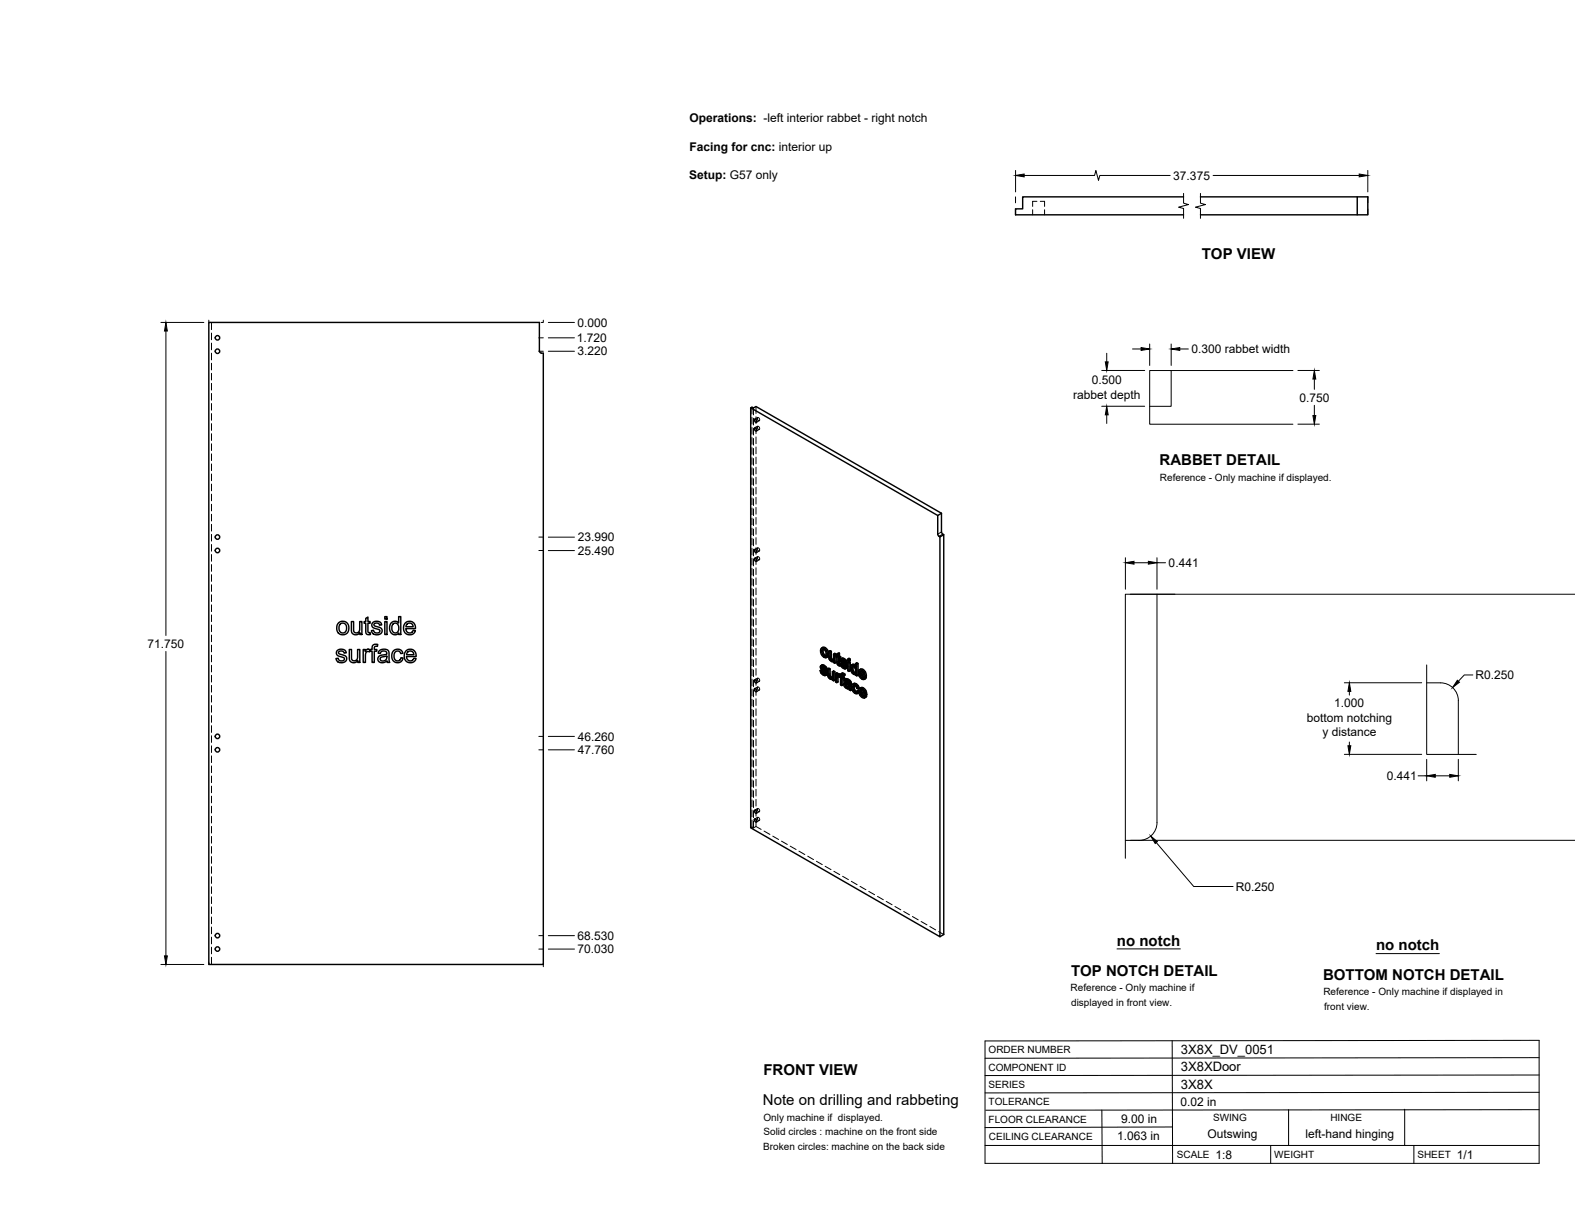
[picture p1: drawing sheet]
<svg xmlns="http://www.w3.org/2000/svg" width="559mm" height="432mm" viewBox="0 0 559 432" stroke-linecap="round" stroke-linejoin="round" font-family="sans-serif">
<!-- layer: Visible -->
<g fill="none" stroke="#000" stroke-width=".51">
<path d="M419.9 69.9h-57.1v4.2h-2.5v2.1h59.6M425.9 76.2h55.6M425.9 69.9h55.6M481.5 69.9h3.8v6.3h-3.8zM74.1 114.4h117.3v10.1l.5 .7 .9 .1v216.9h-118.7zM266.3 144.7l.5-.3 .5 .3 .9-.5 65.8 37.9M267.7 148.8l.6 .1 .2 .9-.6-.2zM267.7 151.9l.6 .1 .2 .9-.6-.2zM267.7 195l.6 .2 .2 .8-.6-.2zM267.7 198.1l.6 .2 .2 .8-.6-.2zM332.7 182.9l1.3-.8 .1 6.6 .2 .6 .5 .4-1.3 .8-.8-1zM332.7 182.9l-66.4-38.2v149l67.2 38.7v-141.9"/>
<path d="M334.8 189.7v141.9l-1.3 .8M129.8 219.4l.7-.5v1.6h.8v.6h-.8v2.9l.2 .4h.6l.1 .7a1.15 1.15 0 0 1-1.3-.1 1.15 1.15 0 0 1-.3-1.2v-2.7h-.6v-.6h.6zM136.5 218.8h.8v.9h-.8zM119.6 230.8l1-.4a1.69 1.69 0 0 1 2.3 1.2l-.8 .1a.96 .96 0 0 0-1-.8 .96 .96 0 0 0-.9 .9l.1 .2a3.3 3.3 0 0 1 2.7 1.3 1.91 1.91 0 0 1-1.4 1.8 1.91 1.91 0 0 1-2.2-.8l-.2-.6 .8-.1a1.1 1.1 0 0 0 1.1 .9 1.1 1.1 0 0 0 1.1-1l-.5-.3a2.46 2.46 0 0 1-2.3-1.2zM120.2 220.9a2.3 2.3 0 0 1 3 .4 2.3 2.3 0 0 1-.1 3.1 2.3 2.3 0 0 1-3 .2 2.95 2.95 0 0 1 .1-3.7zM120.6 221.5l.7-.4a1.78 1.78 0 0 1 1.7 1.6 1.78 1.78 0 0 1-1.2 1.9 1.82 1.82 0 0 1-1.5-1.2 1.82 1.82 0 0 1 .3-1.9zM123.9 230.4h.8v2.6a1.15 1.15 0 0 0 1.2 1.5 1.15 1.15 0 0 0 1-1.6v-2.5h.8v4.6h-.7v-.6a1.63 1.63 0 0 1-2 .7 1.63 1.63 0 0 1-1.1-1.8zM124.7 220.5h.8v2.6a1.15 1.15 0 0 0 1.1 1.5 1.15 1.15 0 0 0 1-1.6v-2.5h.8v4.6h-.7v-.6a1.64 1.64 0 0 1-2 .7 1.64 1.64 0 0 1-1-1.8zM128.9 230.4h.7v.7a1.1 1.1 0 0 1 1.7-.5l.7-.2v-.4a1.33 1.33 0 0 1 .6-1.3 1.33 1.33 0 0 1 1.4 0l-.1 .6a.71 .71 0 0 0-.8 0 .71 .71 0 0 0-.3 .7v.4h.9v.7h-.9v3.9h-.8v-3.9h-.7v-.4l-.2 .6a1.02 1.02 0 0 0-1.2 .1 1.02 1.02 0 0 0-.3 1.2v2.4h-.7zM132.2 220.9l.9-.4a1.73 1.73 0 0 1 2.3 1.2l-.7 .1a.96 .96 0 0 0-1-.8 .96 .96 0 0 0-.9 .9v.1a3.9 3.9 0 0 1 2.7 1.4 1.91 1.91 0 0 1-1.4 1.8 1.91 1.91 0 0 1-2.1-.8l-.2-.6 .7-.2a1.1 1.1 0 0 0 1.1 1 1.1 1.1 0 0 0 1.1-1l-.4-.3a2.28 2.28 0 0 1-2.4-1.3zM134.7 230.8v-.1a1.94 1.94 0 0 1 2-.4 1.94 1.94 0 0 1 1.3 1.6l.3 3.1h-.8l-.2-.5a1.75 1.75 0 0 1-2 .7 1.75 1.75 0 0 1-1.2-1.7v-.1a1.76 1.76 0 0 1 1.7-1l.4-.1a.72 .72 0 0 0 1-.6 .72 .72 0 0 0-1-.7l-.9 .2-.4 .7-.7-.1zM135.1 233.3l2.1-.6a1.28 1.28 0 0 1-.7 1.7 1.28 1.28 0 0 1-1.6-.7z"/>
<path d="M136.5 220.5h.8v4.6h-.8zM138.8 221a1.73 1.73 0 0 1 2.6 .1v-2.3h.8v6.3h-.7v-.5l-.7 .5a2.21 2.21 0 0 1-2.3-.8 2.21 2.21 0 0 1-.2-2.4zM139.4 221.4l.4-.3a1.78 1.78 0 0 1 1.7 1.1 1.78 1.78 0 0 1-.4 2l-.4 .3a1.73 1.73 0 0 1-1.7-.9 1.73 1.73 0 0 1 .3-1.9zM139.6 231a1.96 1.96 0 0 1 3.3 .8l-.7 .1a1.29 1.29 0 0 0-1.8-.8 1.29 1.29 0 0 0-.6 1.8l.2 .8a1.17 1.17 0 0 0 1.2 .8 1.17 1.17 0 0 0 1-1.1h.8l-.4 1a2.17 2.17 0 0 1-2.8 .3 2.17 2.17 0 0 1-.7-2.8zM143.8 221.1a2.15 2.15 0 0 1 2.5-.4 2.15 2.15 0 0 1 1.1 2.3h-3.4l.1 .7a1.3 1.3 0 0 0 1.3 .9 1.3 1.3 0 0 0 1.2-1l.8 .2-.3 .5a2.32 2.32 0 0 1-3.2 .4 2.32 2.32 0 0 1-.4-3.2zM144 231a2.15 2.15 0 0 1 2.6-.4 2.15 2.15 0 0 1 1 2.3h-3.4l.2 .7a1.29 1.29 0 0 0 1.2 .9 1.29 1.29 0 0 0 1.2-.9l.8 .1-.3 .6a2.32 2.32 0 0 1-3.2 .3 2.32 2.32 0 0 1-.4-3.2zM144.4 221.4l.5-.3 1 .1 .5 .5 .2 .7h-2.6zM144.7 231.3l1.2-.3a1.27 1.27 0 0 1 .9 1.3h-2.5zM291 237.9l.7 1.4 .8 .4 .5-.1M291.2 236.2l.6-.3 .8 .3 .7 .6 .2 .7-.5 .3-.1-.6M291.6 231.2v-.5a.92 .92 0 0 1 1.1 0 .92 .92 0 0 1 .4 1l-.2 1-.6 .1M291.6 237.7l-.6 .2 .4 .2"/>
<path d="M291.6 238.7l.5 .4 .4-.3M291.7 237.3l1 1 .5-.3M291.8 237.9l-.4 .2 .1 .4 .1 .2 .5-.3M291.8 235.9l-.6 .4-.1 .6 1.6 2.1M291.8 236.6l-.3 .4 .5-.2M291.8 232.2l.5 .6 .5-.3M291.9 238l.8 .9M292 236.7l.6 .7M292 236.3l.5 .4 .5-.2M292 230.9l-.4 .3v.4l.2 .6 .4-.3M292 236.8l.6 .8 .4 .2M292 236.8h-.5"/>
<path d="M292.1 235.9l-.8 .3M292.1 230.4l.1 1.5 .8 .7M292.1 237l-.4 .3-.2-.3M292.3 230l.9 .9 .5-.2M292.4 236.1l-.4 .2-.4-.1M292.5 236.7l.4 .5 .4-.2M292.7 239l-.2 .2-.4-.1M292.7 238.3l.3 .4 .5-.3M292.8 229.8l-.5 .2-.8-.1M292.9 237.7l.7 1.2-.1 .4-.6 .4M293 238.7l.1 .5 .5-.3M293.1 239.2l-.1 .4 .5-.3"/>
<path d="M293.2 230.9l.4 1.4 .4-.3M293.4 233.1a1.7 1.7 0 0 1-2.2-1.6v-1.1l.3-.5 .9-.3 .7 .4 .7 .9 .2 1-.1 1-.7 .4M293.6 232.3l-.2 .8 .5-.2M293.6 237.3l.5 .3 .4-.3M294.1 231.1l.4 .3 .5-.3M294.1 237.6v2.2l.5-.2M294.1 239.8l.2 .4 .4-.2M294.5 231.4v2.2l.5-.3M294.5 233.6l.2 .4 .4-.3M294.7 234l.3 .3 .5-.3M295 234.3l.4 .1M295.4 234.4l.2-.1z"/>
<path d="M295.7 234.1l-.7-.6v-2.4l-.5-.3-.4 .3 .1 2.7 .8 .9h.8M295.7 232.1l.5 .2 .4-.2M295.8 238.6v3l.4-.3v-3l-.4-.3-.5 .3v2l-.3 .3 .2-.1M295.8 234.7v.4l.4 .2M295.8 234.7l-.2 .1M296.2 232.3v3l.4-.2v-3l-.4-.3-.5 .3v2.1M296.2 238.3l-.4 .3-.5-.3M296.6 233l.3 .2 .2 2.6 .7 .5 .4-.2M296.9 232.4l-.3 .2 .3 .2v-.8l.9-.3v1.1l.5 .2v.4l-.5 .3v-.4M297.3 239.9l-.4 .2v.5l.4-.2M297.3 239.3v-.4l-.4-.2-.5 .3v3l.5 .2M297.3 238.9l-.5 .3-.4-.2"/>
<path d="M297.4 239.9l-.1 2.1-.4 .2v-1.6M297.4 240l.5 .2M297.4 240l-.5 .1M297.4 239.4l.4 .4M297.4 232v1l.4-.2M297.4 233l.4 .3 .5-.3M297.6 239.1l-.8 .5v-.4M297.6 235.7l.2 .1M297.8 233.7v1.4l.3 .4M297.8 231.7l-.9 .3M297.8 233.7l-.4-.3v2.1l.5-.3M297.8 239.8v.4"/>
<path d="M297.8 239.9l-.1 .4M297.8 235.8l.1 .5M297.9 239.2l.3 .3M297.9 239.2l-.9 .2M297.9 239.2l-.8 .2M297.9 235.4l-.5 .1M298.1 235.5l.7 1.4 .8 .4 .5-.1M298.1 235.5l-.6 .1M298.1 235.5h.1M298.1 235.7l-.3 .1M298.3 233.8l.6-.3 .7 .2 .6 .6 .4 .8-.5 .3-.1-.6M298.4 239.1l.9-.2 .5 .3-.1 .4-.4 .3 .1-.4"/>
<path d="M298.6 234.4l.1-.1 .6 .1 .4 .8 .4 .2M298.7 235.3l-.6 .2 .4 .2M298.7 236.3l.5 .4 .4-.2M298.8 234.9l1 1 .5-.3M298.9 235.5l-.4 .2 .1 .4 .6-.1M298.9 233.5l-.6 .4-.1 .6 1.6 2.1M298.9 234.3l-.3 .4 .5-.3M298.9 238.8l-.6 .4-.1 .8-.4-.2 .4-.3M298.9 239.2l.5 .3 .4-.3M299 235.6l.8 .9M299.1 234.3l.6 .7M299.1 239.8l.5 .5v.4l-.4 .2v-.4"/>
<path d="M299.1 234l.6 .4 .4-.3M299.2 236.7l.4 .1M299.2 233.5l-.8 .3M299.3 234.6l-.5 .3-.2-.2M299.3 239.9l-.6-.3v.6l.4-.2M299.4 238.9l-.5 .3-.4-.1M299.6 233.7l-.5 .3-.4-.2M299.7 234.4l.3 .4 .4-.2M299.8 236.6l-.1 .2M299.8 235.9l.3 .4 .5-.3M300 235.3l.7 1.2-.1 .4-.6 .4M300.1 236.3l.1 .5 .5-.3"/>
<path d="M300.2 236.8l-.1 .4 .5-.3M300.8 235l.4 .2 .5-.2M300.8 233.8l.4 .3 .5-.3M301.2 234.1v.6l.5-.3v-.6l-.5-.2-.4 .2v.6l.4 .3M301.2 234.7l.5 .3v3l-.5 .2v-3M301.2 234.7l-.4 .3v3l.4 .2M302.1 236l.9-.3 .6 .3M302.4 236.5l.6 .1 .6 1-.1 1.1-.6 .1M302.4 238.3l.5 .5 .4-.2M302.4 236.5l-.2 .8M302.6 237l-.4 .3v.4l.2 .6 .4-.3M302.7 235.7l-.5 .2a2.01 2.01 0 0 0 1.3 3.4l.1-.1"/>
<path d="M302.7 236.5l.1 1.5 .7 .7M302.8 236.1l.4 .3M303.3 235.8l-.5 .3-.6-.2M303.6 235.4l.4 .3 .4-.3M303.6 239.2v.4l.4 .2M303.6 239.2l-.2 .1M304 235.7v4.1l.4-.2v-4.2l-.4-.2-.4 .2v1.5l-.4-.5 .4-.1M305.2 239.9l.6 .6 .4-.3M305.5 238.4l-.5 .2 1.5 .9-.5-1.1a.51 .51 0 0 0-.6-.3 .51 .51 0 0 0-.4 .5M305.5 238.1v.3l.8 .5M305.5 239.4l.9 .9M305.7 239.7l-.5 .2-.2-.9 1.9 1.2"/>
<path d="M305.8 237.8l.8 .9 .4-.3M306.2 237.5l-.4 .3-.9-.1M306.6 238.7l.3 1.3 .5-.2M267.7 241.3l.6 .1 .2 .8-.6-.1zM267.7 244.4l.6 .1 .2 .9-.6-.2zM294.3 240.2l.3 .3 .5-.2M294.6 240.5l.4 .1M295.3 240.4l-.7-.7-.1-2.4-.4-.2-.5 .2 .2 2.8 .7 .8h.9M295.4 240.9v.4l.4 .3M295.4 240.9l-.2 .1M297.8 240.2l.4 .2v2.6l.5 .2M298.7 240.2l.5 .3 .4-.2"/>
<path d="M299.1 240.9v2.1l-.4 .2v-2.6l.5 .3M299.6 242.4l.6-.3 .9 .3M299.7 241.1l.8-.3 1.3 .9 .4 3.1-.4 .2-.2-.4M299.9 242.9h.3a.74 .74 0 0 1 .8 .2 .74 .74 0 0 1 .1 .8l-.3 .1 .3-.1M300 243.5l.4 .4 .4-.3M300 242.8l-.2 .3M300.1 242.1l-.7 .5 .1 .8 .7 .8 1 .1 .1 .5 .5 .2M300.2 242.9l-.4 .2 .1 .3 .5-.1M300.3 242.9l.2 .5 .6 .4M300.3 241.6l-.4 .3a.75 .75 0 0 1 .8-.2 .75 .75 0 0 1 .5 .8v.3l-1.2-.4M300.3 241.6h.1M300.4 243.9l.4 .1"/>
<path d="M300.4 242.1l-.7 .2M300.5 240.8l-1 .5-.1 .2 .5 .4M300.6 241.3l.6 .4 .4-.3M301.1 241l-.5 .3-.6-.2M301.2 241.7l.3 .4 .4-.2M301.5 242.1l.1 .4 .4-.2M301.6 242.5v2.1l.5-.3M302.5 242.8l.7-.4 .6 .2 .7 .7 .3 .9-.4 .2-.4-.9M302.6 244l.2 1 .5-.2M302.8 245l.5 .6 .5-.3M303.1 243.8l-.5 .2 .1-.4a.65 .65 0 0 1 .7-.4 .65 .65 0 0 1 .5 .8l.5 .4M303.1 243.2l.1 1.4 .8 .8"/>
<path d="M303.2 242.4l-.5 .3a2.12 2.12 0 0 0 .5 3.2l.9 .2M303.4 242.9l.6 .6 .5-.2M303.8 242.6l-.4 .3-.7-.2M304 245.2l-.2 .5-.5-.1M304.7 245.4l-.6 .7 .6-.4M304.7 245.1l-.3-.1-.4 .2 .4 .3M305.4 246.5l.5 .6 .5-.3M305.6 244.9l-.5 .3 1.5 .8-.4-1a.53 .53 0 0 0-.7-.4 .53 .53 0 0 0-.4 .6M305.6 244.6v.3l.9 .5M305.7 245.9l.9 1M305.8 240.5l.4 .1M305.8 246.2l-.4 .3-.3-.9 2 1.1"/>
<path d="M305.9 244.3l.8 .9 .5-.2M305.9 247.1l.4 .1M306.3 244.1l-.4 .2-.9-.1M306.5 240.3l.4 .3 .5-.3M306.5 240.3l-.2 .2M306.6 246.8l.4 .4 .5-.3M306.6 246.8l-.2 .3M306.7 245.2l.4 1.4 .4-.3M306.8 240.1l-.3 .2M306.9 240l.5-.1-.1-.6-.6-1.4-1-.6-.8 .4-.4 1.1 .6 1.5 1.1 .8 .5-.1 .2-.4M306.9 246.6l-.3 .2M307 240.1l.3 .4-.7 .5"/>
<path d="M307.1 246.6l.4-.2v-.7l-.8-1.3-.8-.5-.9 .3-.3 .6v.9l.5 1.2 1.1 .8 .6-.2 .1-.3M307.1 246.7l.4 .2-.1 .2-.6 .5M267.7 287.5l.6 .2 .2 .8-.6-.2zM267.7 290.6l.6 .2 .2 .8-.6-.2z"/>
<circle cx="77.2" cy="119.9" r=".79"/>
<circle cx="77.2" cy="124.6" r=".79"/>
<circle cx="77.2" cy="195.3" r=".79"/>
<circle cx="77.2" cy="190.6" r=".79"/>
<circle cx="77.2" cy="266" r=".79"/>
<circle cx="77.2" cy="261.3" r=".79"/>
<circle cx="77.2" cy="332" r=".79"/>
<circle cx="77.2" cy="336.7" r=".79"/>
</g>
<!-- layer: Hidden -->
<g fill="none" stroke="#000" stroke-width=".35">
<path d="M366.4 74.4v1.8M367.9 71.4h-1.5v1.8M369.1 71.4h1.5v1.8M370.6 74.4v1.8M75 114.4v2.6M75 118.2v2.3M75 121.7v2.4M75 125.3v2.4M75 128.9v2.4M75 132.5v2.3M75 136v2.4M75 139.6v2.4"/>
<path d="M75 143.2v2.3M75 146.7v2.4M75 150.3v2.4M75 153.9v2.4M75 157.5v2.4M266.8 144.4v2.5M266.8 148.1v2.4M266.8 151.7v2.4M266.8 155.2v2.4M266.8 158.8v2.4M267.3 144.7v2.5M267.3 148.4v2.4"/>
<path d="M267.3 152v2.3M267.3 155.6v2.3M267.3 159.1v2.4M268.2 144.2v2.5M268.2 147.9v2.4M268.2 151.4v2.4M268.2 155v2.4M268.2 158.6v2.4M268.7 151.3a.58 .58 0 0 1 .7 .3 .58 .58 0 0 1-.2 .8l-.5-.5zM268.7 148.2a.58 .58 0 0 1 .7 .3 .58 .58 0 0 1-.2 .7l-.5-.4zM268.8 151.3l-1 .5M268.8 148.1l-1 .6"/>
<path d="M269.4 152.4l-1 .5M269.4 149.2l-1 .6M75 161v2.4M75 164.6v2.4M75 168.2v2.4M75 171.7v2.4M75 175.3v2.4M75 178.9v2.4M266.8 162.4v2.4M266.8 165.9v2.4M266.8 169.5v2.4M266.8 173.1v2.4"/>
<path d="M266.8 176.7v2.3M267.3 162.7v2.4M267.3 166.3v2.3M267.3 169.8v2.4M267.3 173.4v2.4M267.3 177v2.4M268.2 162.2v2.3M268.2 165.8v2.3M268.2 169.3v2.4M268.2 172.9v2.4M268.2 176.5v2.3M75 182.5v2.3"/>
<path d="M75 186v2.4M75 189.6v2.4M75 193.2v2.4M75 196.7v2.4M266.8 180.2v2.4M266.8 183.8v2.4M266.8 187.4v2.4M266.8 191v2.3M266.8 194.5v2.4M266.8 198.1v2.4M267.3 180.6v2.3M267.3 184.1v2.4"/>
<path d="M267.3 187.7v2.4M267.3 191.3v2.4M267.3 194.8v2.4M267.3 198.4v2.4M268.2 180v2.4M268.2 183.6v2.4M268.2 187.2v2.4M268.2 190.8v2.3M268.2 194.3v2.4M268.2 197.9v2.4M268.7 197.5a.58 .58 0 0 1 .7 .4 .58 .58 0 0 1-.2 .7l-.5-.5zM268.7 194.4a.58 .58 0 0 1 .7 .4 .58 .58 0 0 1-.2 .7l-.5-.5z"/>
<path d="M268.8 197.5l-1 .6M268.8 194.4l-1 .6M269.4 198.6l-1 .6M269.4 195.5l-1 .6M75 200.3v2.4M75 203.9v2.4M75 207.5v2.3M75 211v2.4M75 214.6v2.4M75 218.2v2.4M266.8 201.7v2.3M266.8 205.3v2.3"/>
<path d="M266.8 208.8v2.4M266.8 212.4v2.4M266.8 216v2.3M266.8 219.5v2.4M267.3 202v2.4M267.3 205.5v2.4M267.3 209.1v2.4M267.3 212.7v2.4M267.3 216.3v2.4M267.3 219.8v2.4M268.2 201.5v2.4M268.2 205v2.4"/>
<path d="M268.2 208.6v2.4M268.2 212.2v2.4M268.2 215.8v2.3M268.2 219.3v2.4M75 221.8v2.3M75 225.3v2.4M75 228.9v2.4M75 232.5v2.3M75 236.1v2.3M75 239.6v2.4M266.8 223.1v2.4M266.8 226.7v2.4"/>
<path d="M266.8 230.3v2.3M266.8 233.8v2.4M266.8 237.4v2.4M267.3 223.4v2.4M267.3 227v2.4M267.3 230.6v2.3M267.3 234.1v2.4M267.3 237.7v2.4M268.2 222.9v2.4M268.2 226.5v2.4M268.2 230v2.4M268.2 233.6v2.4"/>
<path d="M268.2 237.2v2.4M291.4 237.7l.4 .9M291.5 236.4l-.5 .2M291.6 236.1l-.5 .2M291.6 230.7l-.5 .2M291.6 237.7l.3 .3M291.6 236.9l-.5 .2M291.7 235.9l-.2 .7 .7 1a1.11 1.11 0 0 1 .9 1.3h-.4l.4-.2M291.8 238.6l.7 .7 .8 .1M291.8 238.6l-.5 .2M291.8 237.8v.1M291.9 237.3l-.5 .3"/>
<path d="M291.9 232l.9 .9 .9 .1M291.9 236.6h-.1M291.9 232l-.5 .3M292 229.7l-.4 .8 .3 1.5M292 236.4l-.4 .2M292.2 230.2l-.1 .2M292.2 230.2l.7 .1 .6 1v.9l-.5 .4M292.2 230.2l-.4 .2M292.5 236.5l-.5 .2a.33 .33 0 0 1 .2-.4 .33 .33 0 0 1 .4 .3l.5 .7 .4 .2M292.5 239.3l-.4 .2M292.6 237.4l.3 .3M292.8 232.9l-.5 .3"/>
<path d="M292.8 230.2l-.5 .3M292.9 236.9l-.5 .2M293 239l-.4 .2M293 238.4l-.5 .2M293.1 237.3l-.5 .3M293.1 239.5l-.5 .2M293.3 232.5l-.4 .3M293.3 230.8l-.4 .3M293.4 233.1l-.4 .3M293.6 231.8l-.5 .3M294.1 237.1v2.1l.2 .9 .7 .6 .8-.1v.5l.4 .2M294.1 239.4l-.4 .3"/>
<path d="M294.3 239.9l-.5 .3M294.5 230.8l.1 2.8 .8 .8h.8v.4l.4 .3M294.5 233.2l-.4 .3M294.7 233.7l-.5 .2M295 234.1l-.5 .2M295.4 234.4l-.4 .3M295.8 238l-.1 2-.4 .4M296 234.1l-.4 .3M296.1 234l-.5 .3 .3-.2M296.2 231.8v2l-.5 .3M296.2 234.8l-.4 .3M296.2 234.4l-.4 .3 .3-.2"/>
<path d="M296.9 238.7v3l.4 .3M297.1 232.3l-.2 .1M297.3 239.4l-.5 .2M297.4 231.8v.7l-.3-.2v.4l.3 .2v2.2l.2 .5 .7 .5-.2-.6M297.4 232.5l-.8 .5v-.4M297.4 232.9l-.5 .3M297.4 239.8l-.1 .1M297.5 235.3l-.5 .2M297.5 239.2l-.2 .1M297.6 239.6l-.5 .3M297.6 235.6l-.4 .3M297.8 239.7l-.4 .2 .3-.3 .5 .4 .1-.3 .4 .4v2.6l.4 .3"/>
<path d="M297.8 233.2l-.4 .2M298 235.9l-.4 .3M298.3 233.4l-.5-.2v.5M298.3 239.6l-.5 .2M298.3 239.5h-.1M298.3 239.9l-.5 .3 .4-.2M298.3 239.7l-.5 .2M298.3 235.6l-.2 .1M298.3 236.1h-.1M298.5 235.3l.4 .9M298.6 234l-.4 .3M298.7 239.7l-.5 .3"/>
<path d="M298.7 233.7l-.5 .2M298.7 235.3l.3 .3M298.7 234.5l-.4 .2M298.7 239l-.4 .2M298.8 233.6l-.2 .6 .7 1a1.13 1.13 0 0 1 .9 1.3h-.4l.4-.2M298.8 238.8l-.1 .9-.5-.2M298.9 236.2l.9 .8h.6M298.9 236.2l-.5 .3M299 235.4l-.1 .1M299 234.9l-.5 .3M299 234.2l-.1 .1M299.1 234.3a.33 .33 0 0 1 .2-.4 .33 .33 0 0 1 .4 .3l.5 .8 .4 .1"/>
<path d="M299.1 234l-.4 .3M299.2 234l-.5 .3M299.2 239.4l-.5 .2M299.5 239.4l-.5 .3M299.6 234.1l-.5 .3M299.6 236.9l-.4 .2M299.7 235l.3 .3M299.7 239.6l-.5-.2-.1 .4M300 234.5l-.4 .2M300.1 236.6l-.4 .2M300.1 236l-.4 .2M300.2 235l-.5 .2"/>
<path d="M300.2 237.1l-.5 .2M301.2 234.7v3l.5 .3M301.2 233.6v.5l.5 .3M301.2 237.7l-.4 .3M301.2 234.1l-.4 .3M302.2 236.8l-.5 .2M302.3 236l-.4 .3M302.3 237.7l-.4 .2M302.5 235.8l-.3 .6v.9a1.48 1.48 0 0 0 1.8 1.7v.3l.4 .3M302.7 238.5l-.4 .2M302.8 236.3l-.1 .2M302.8 236.3l.7 .1 .5 1-.1 1.1-.4 .2"/>
<path d="M302.8 236.3l-.4 .2M302.9 236.2l-.5 .3M303.3 239l-.4 .2M303.3 236.3l-.4 .2M303.7 236.2l-.1 .1M303.8 236.9l-.4 .2M303.8 238.6l-.4 .2M304 235.2v1.4l-.4-.6M304 236.6l-.4 .3M304 239l-.4 .2M304 239.3l-.4 .3M304 237.9l-.4 .2"/>
<path d="M305 238.4l-.5 .3M305.3 237.4l-.3 1 .3 1.3 .9 1 .9 .1M305.3 239.7l-.4 .3M305.4 238.8l-.4 .2M305.5 239.4l-.1-.6 2 1.1M305.7 237.9l-.2 .2M305.7 237.9l.8 .3 .4 1-.6-.3M305.7 237.9l-.5 .2M306.2 237.9l-.4 .3M306.7 238.5l-.4 .3M306.9 239.2l-.4 .3M75 243.2v2.4"/>
<path d="M75 246.8v2.3M75 250.3v2.4M75 253.9v2.4M75 257.5v2.4M266.8 241v2.4M266.8 244.5v2.4M266.8 248.1v2.4M266.8 251.7v2.4M266.8 255.2v2.4M266.8 258.8v2.4M267.3 241.3v2.3M267.3 244.9v2.3"/>
<path d="M267.3 248.4v2.4M267.3 252v2.4M267.3 255.6v2.3M267.3 259.1v2.4M268.2 240.8v2.3M268.2 244.3v2.4M268.2 247.9v2.4M268.2 251.5v2.4M268.2 255.1v2.3M268.2 258.6v2.4M268.7 243.8a.58 .58 0 0 1 .7 .3 .58 .58 0 0 1-.2 .8l-.5-.5zM268.7 240.7a.58 .58 0 0 1 .7 .3 .58 .58 0 0 1-.2 .7l-.5-.5z"/>
<path d="M268.8 243.8l-1 .5M268.8 240.6l-1 .6M269.4 244.9l-1 .5M269.4 241.7l-1 .6M294.6 240.3l-.5 .3M295 240.7l-.5 .2M295.4 240.4l-.2 .1M295.6 240.3l-.5 .3M295.7 240.2l-.5 .3M295.8 241.1l-.4 .2M295.8 240.6l-.4 .3M296.9 241.7l-.5 .3"/>
<path d="M298.7 242.7l-.5 .3M298.7 240.1l-.5 .3M299.1 240.4l-.4 .2M299.6 240.7l-.5-.3v.5M299.8 242.6l-.4 .2M299.9 241.3l-.5 .2M299.9 242.3l-.5 .2M300 242.1l-.2 .5 .2 .8 .9 .7h.8l.1 .4M300 243.4l-.4 .2M300.1 240.9l-.5 .2M300.1 240.9l-.2 .4 .5 .1a.98 .98 0 0 1 1.2 1.1l-.5-.1M300.2 242.9l.4-.3a.75 .75 0 0 1 .8 .2 .75 .75 0 0 1 .1 .8l-.4 .2"/>
<path d="M300.4 242.6l-.4 .2 .3-.1M300.5 242.6l-.4 .2M300.5 241.3l-.4 .2M300.7 244l-.5 .2M301 241.4l-.5 .3M301.2 244.2l-.5 .2M301.3 243.8l-.2 .1M301.5 241.9l-.4 .2M301.5 243.6l-.5 .4M301.6 242.9l-.4 .3M301.6 242.5l-.4 .3M301.6 242.4l-.4 .3"/>
<path d="M301.7 244.1l-.5 .2M301.8 244.5l.4 .3M301.8 244.5l-.5 .3M302.6 243.5l-.4 .3M302.7 242.7l-.4 .3M302.9 244.9l-.4 .2M303 242.5l-.4 .8 .3 1.6 .8 .8 .8 .2M303.1 243.2a.68 .68 0 0 1 .8-.2 .68 .68 0 0 1 .4 .7l.5 .5M303.3 243l-.5 .3M303.8 245.7l-.4 .3M303.8 243l-.4 .3M304 245.4h.2"/>
<path d="M304.2 243.4l-.5 .3M304.2 245.4l-.4 .3M304.4 244l-.4 .2M304.4 245l-.2 .4M304.7 245.1l.2 .2-.2 .4M304.9 245.3l-.2 .1M305.1 245l-.4 .2M305.5 244l-.4 .8 .4 1.5 .8 .9 .9 .2M305.5 246.3l-.5 .2M305.6 245.3l-.5 .3M305.7 245.9l-.1-.6 1.9 1.1M305.8 244.4l-.2 .2"/>
<path d="M305.8 244.4l.8 .3 .4 1.1-.5-.4M305.8 244.4l-.4 .3M306.2 240.7l-.4 .2M306.3 244.5l-.4 .3M306.3 247.2l-.4 .3M306.4 240.3h.2M306.6 246.9h.2M306.7 240.3l-.4 .2 .3-.2M306.8 246.9l-.4 .2M306.9 245.1l-.5 .3M306.9 240l-.1 .1M307 240.8l-.5 .3"/>
<path d="M307 240.1l-.4 .2M307 245.8l-.4 .2M307 246.6h-.1M307.1 247.4l-.5 .3M307.1 246.7l-.3 .2M75 261v2.4M75 264.6v2.4M75 268.2v2.4M75 271.8v2.4M75 275.3v2.4M75 278.9v2.4M266.8 262.4v2.4"/>
<path d="M266.8 266v2.4M266.8 269.5v2.4M266.8 273.1v2.4M266.8 276.7v2.4M267.3 262.7v2.4M267.3 266.3v2.4M267.3 269.9v2.3M267.3 273.4v2.4M267.3 277v2.4M268.2 262.2v2.4M268.2 265.8v2.3M268.2 269.3v2.4"/>
<path d="M268.2 272.9v2.4M268.2 276.5v2.4M75 282.5v2.4M75 286v2.4M75 289.6v2.4M75 293.2v2.4M75 296.8v2.3M266.8 293.4l.5 .4M266.8 280.3v2.3M266.8 283.8v2.4M266.8 287.4v2.4M266.8 291v2.4"/>
<path d="M266.8 293.4l-.5 .3M267.3 280.6v2.4M267.3 284.1v2.4M267.3 287.7v2.4M267.3 291.3v2.5M268.2 290.8v2.4l-.9 .6M268.2 280.1v2.3M268.2 283.6v2.4M268.2 287.2v2.4M268.2 293.2l1.8 1.1M268.7 290a.58 .58 0 0 1 .7 .4 .58 .58 0 0 1-.2 .7l-.5-.5zM268.7 286.9a.56 .56 0 0 1 .7 .3 .56 .56 0 0 1-.2 .8l-.5-.5z"/>
<path d="M268.8 290l-1 .6M268.8 286.9l-1 .6M269.4 291.1l-1 .6M269.4 288l-1 .6M271.1 294.9l2.1 1.2M274.2 296.7l2 1.2M277.3 298.5l2 1.1M75 300.3v2.4M75 303.9v2.4M75 307.5v2.4M75 311.1v2.3M75 314.6v2.4"/>
<path d="M75 318.2v2.4M280.4 300.2l2 1.2M283.5 302l2 1.2M286.6 303.8l2 1.2M289.7 305.6l2 1.2M292.8 307.4l2 1.1M295.8 309.1l2.1 1.2M299 310.9l2 1.2M302 312.7l2.1 1.2M305.1 314.5l2.1 1.2M308.2 316.3l2.1 1.2M311.3 318.1l2.1 1.1"/>
<path d="M314.4 319.8l2.1 1.2M75 321.8v2.3M75 325.4v2.3M75 328.9v2.4M75 332.5v2.4M75 336.1v2.3M75 339.6v2.6M317.5 321.6l2.1 1.2M320.6 323.4l2.1 1.2M323.7 325.2l2.1 1.2M326.8 327l2.1 1.1M329.9 328.7l2.1 1.2"/>
<path d="M333 330.5l1.8 1.1"/>
</g>
<!-- layer: Reference -->
<g fill="none" stroke="#000" stroke-width=".35">
<path d="M360.3 69.9v2.1M360.3 74.1v2.1M485.3 69.9v2.1M485.3 74.1v2.1M74.1 113.6v.8h.8M191.2 119.9h1.6M192.8 113.6v.8h-.8M191.2 124.6h1.6M415.5 131.5v12.7h-7.6M458.7 131.5h-50.8v19h50.8M191.2 190.6h1.6M191.2 195.3h1.6"/>
<path d="M410.5 210.8v81a6.4 6.4 0 0 1-6.4 6.4h-4.8M416.9 210.8h-17.6v93.7M506.2 235.9v31.8h17.6M506.2 242.3a13 13 0 0 1 7.8 .7 6.3 6.3 0 0 1 3.4 5.6v19.1M191.2 261.3h1.6M191.2 266h1.6M191.2 336.7h1.6M191.2 332h1.6M74.1 341.4v.8h.8M192 342.2h.8v.8"/>
</g>
<!-- layer: Visible Narrow -->
<path d="M334 188.7l-1.3 .8M334.5 189.5l-1.4 .8M292.5 237.4l-.4 .2M294.5 239l-.4 .3M295 232.8l-.5 .2M297.8 234.9l-.4 .3M299.1 239.7l-.4 .3M299.6 235l-.4 .2M300.8 242.3l-.4 .2M302.1 242.7l-.5 .3M302.1 243.4l-.5 .3" fill="none" stroke="#000" stroke-width=".35"/>
<!-- layer: Hidden Narrow -->
<path d="M292.5 237.9l-.4 .3M294.1 239l-.5 .2M294.5 232.7l-.4 .3M295.8 239.7l-.5 .2M296.2 233.4l-.5 .3M297.4 234.6l-.5 .3M298.7 239.4l-.5 .3M299.1 239.7h.1M299.7 235.5l-.5 .3M300.9 242.7l-.4 .3M301.6 243.1l-.4 .3" fill="none" stroke="#000" stroke-width=".35"/>
<!-- layer: Titleblock -->
<g fill="none" stroke="#000" stroke-width=".36">
<path d="M349.5 369.3l196.6-.2v43.7h-196.6zM415.9 369.3l.1 43.5M546.1 375.3l-196.6 .2M390.9 393.9l.2 18.9M416 399.9l-66.5 .2M457.2 393.7v12.7M498.4 393.6v12.7M546.1 393.7l-196.3 .2M546.1 387.6l-196.6 .2M546.1 381.4l-196.6 .2M349.5 406.4h196.6M450.8 406.4v6.4"/>
<path d="M501.6 406.4v6.4"/>
</g>
<!-- layer: FD_Dimensions -->
<g fill="none" stroke="#000" stroke-width=".35">
<path d="M360.3 60.5v7.6M363.4 62.3h24.9l.5-1.8 .9 3.5 .5-1.7h25M430.4 62.3h51.8M485.3 60.5v7.6M57.1 114.4h15.2M58.9 117.5v108M194.5 114.4h9.3M194.5 119.9h9.3M194.5 124.6h9.3M390.9 131.4h15.2M392.7 125.3v3.1M401.8 123.8h3.1"/>
<path d="M407.9 122v7.7M415.5 122v7.7M418.6 123.8h3M460.5 131.4h7.6M466.3 134.5v3.7M390.9 144.1h15.2M392.7 147.2v3M460.5 150.5h7.6M466.3 143.8v3.6M194.5 190.6h9.3M194.5 195.3h9.3M399.3 197.9v11.2"/>
<path d="M402.3 199.7h5.1M410.5 197.9v11.2M410.5 199.7h3M401.1 210.8h157.7M58.9 231.1v108.1M522.6 239.5h-3.1l-2.1 2.2M477 242.3h27.4M478.7 245.3v1.3M194.5 261.3h9.3M194.5 266h9.3M477 267.7h27.4M478.7 263.3v1.3"/>
<path d="M503.1 275.3h3.1M506.2 269.4v7.7M509.2 275.3h5.1M517.4 269.4v7.7M401.1 298.2h157.7M410.3 299l13.2 15.5h14M194.5 332h9.3M194.5 336.7h9.3M57.1 342.2h15.2"/>
</g>
<g fill="#000" stroke="#000" stroke-width=".35">
<path d="M360.3 62.3l3.1-.6v1.1zM482.2 61.7l3.1 .6-3.1 .5zM58.9 114.4l.5 3.1h-1zM392.2 128.4h1l-.5 3zM404.9 123.3l3 .5-3 .5zM415.5 123.8l3.1-.5v1zM466.3 131.4l.5 3.1h-1zM392.7 144.1l.5 3.1h-1zM465.8 147.4h1l-.5 3.1zM399.3 199.7l3-.5v1zM407.4 199.2l3.1 .5-3.1 .5zM478.7 242.3l.6 3h-1.1z"/>
<path d="M517.1 241.4l.7 .7-2.4 1.8zM478.2 264.6h1.1l-.6 3.1zM506.2 275.3l3-.5v1zM514.3 274.8l3.1 .5-3.1 .5zM408.3 296.6l2.3 2-.7 .7zM58.4 339.2h1l-.5 3z"/>
</g>
<!-- layer: Break Lines -->
<path d="M419.9 68.6v3.5l1.8 .5-3.5 .9 1.7 .5v3.5M425.9 68.6v3.5l1.8 .5-3.5 .9 1.7 .5v3.5" fill="none" stroke="#000" stroke-width=".35"/>
<!-- layer: Notes -->
<path d="M396.3 336.7h22.5M488.2 338.3h22.5" fill="none" stroke="#000" stroke-width=".35"/>
<g font-size="5.3">
<text x="426.4" y="92.1">TOP VIEW</text>
<text x="411.4" y="165.1">RABBET DETAIL</text>
<text x="396.3" y="335.5">no notch</text>
<text x="488.2" y="337.2">no notch</text>
<text x="380" y="346.1">TOP NOTCH DETAIL</text>
<text x="469.4" y="347.5">BOTTOM NOTCH DETAIL</text>
<text x="270.9" y="381.4">FRONT VIEW</text>
<text x="270.7" y="392.2">Note on drilling and rabbeting</text>
</g>
<g font-size="4.6">
<text x="419" y="373.8">3X8X_DV_0051</text>
<text x="419" y="380.1">3X8XDoor</text>
<text x="419" y="386.2">3X8X</text>
</g>
<g font-size="4.3">
<text x="244.6" y="43.2">Operations: -left interior rabbet - right notch</text>
<text x="244.6" y="53.4">Facing for cnc: interior up</text>
<text x="244.5" y="63.6">Setup: G57 only</text>
<text x="416.3" y="63.7">37.375</text>
<text x="204.9" y="115.9">0.000</text>
<text x="204.6" y="121.4">1.720</text>
<text x="422.7" y="125.3">0.300 rabbet width</text>
<text x="204.9" y="126.1">3.220</text>
<text x="387.3" y="136.4">0.500</text>
<text x="380.7" y="141.5">rabbet depth</text>
<text x="461" y="142.5">0.750</text>
<text x="205" y="192.1">23.990</text>
<text x="205" y="196.8">25.490</text>
<text x="414.6" y="201.2">0.441</text>
<text x="52.3" y="229.8">71.750</text>
<text x="523.5" y="241">R0.250</text>
<text x="473.3" y="251">1.000</text>
<text x="463.6" y="256">bottom notching</text>
<text x="205" y="262.8">46.260</text>
<text x="469.2" y="261.1">y distance</text>
<text x="205" y="267.5">47.760</text>
<text x="492" y="276.8">0.441</text>
<text x="438.4" y="316">R0.250</text>
<text x="204.9" y="333.5">68.530</text>
<text x="204.9" y="338.2">70.030</text>
<text x="418.8" y="392.4">0.02 in</text>
<text x="397.8" y="398.3">9.00 in</text>
<text x="396.3" y="404.3">1.063 in</text>
<text x="428.4" y="403.6">Outswing</text>
<text x="463.1" y="403.8">left-hand hinging</text>
<text x="431.3" y="411.1">1:8</text>
<text x="516.9" y="411.1">1/1</text>
</g>
<g font-size="3.5">
<text x="411.5" y="170.7">Reference - Only machine if displayed.</text>
<text x="379.9" y="351.7">Reference - Only machine if</text>
<text x="469.5" y="353.1">Reference - Only machine if displayed in</text>
<text x="380" y="356.8">displayed in front view.</text>
<text x="469.8" y="358.2">front view.</text>
<text x="350.8" y="373.6">ORDER NUMBER</text>
<text x="350.8" y="379.9">COMPONENT ID</text>
<text x="350.8" y="386.1">SERIES</text>
<text x="350.8" y="392.2">TOLERANCE</text>
<text x="270.9" y="397.7">Only machine if displayed.</text>
<text x="350.8" y="398.4">FLOOR CLEARANCE</text>
<text x="430.4" y="397.8">SWING</text>
<text x="472" y="397.7">HINGE</text>
<text x="270.8" y="407.9">Broken circles: machine on the back side</text>
<text x="270.9" y="402.8">Solid circles : machine on the front side</text>
<text x="350.8" y="404.4">CEILING CLEARANCE</text>
<text x="417.5" y="410.9">SCALE</text>
<text x="452.1" y="410.9">WEIGHT</text>
<text x="502.9" y="410.9">SHEET</text>
</g>
</svg>
